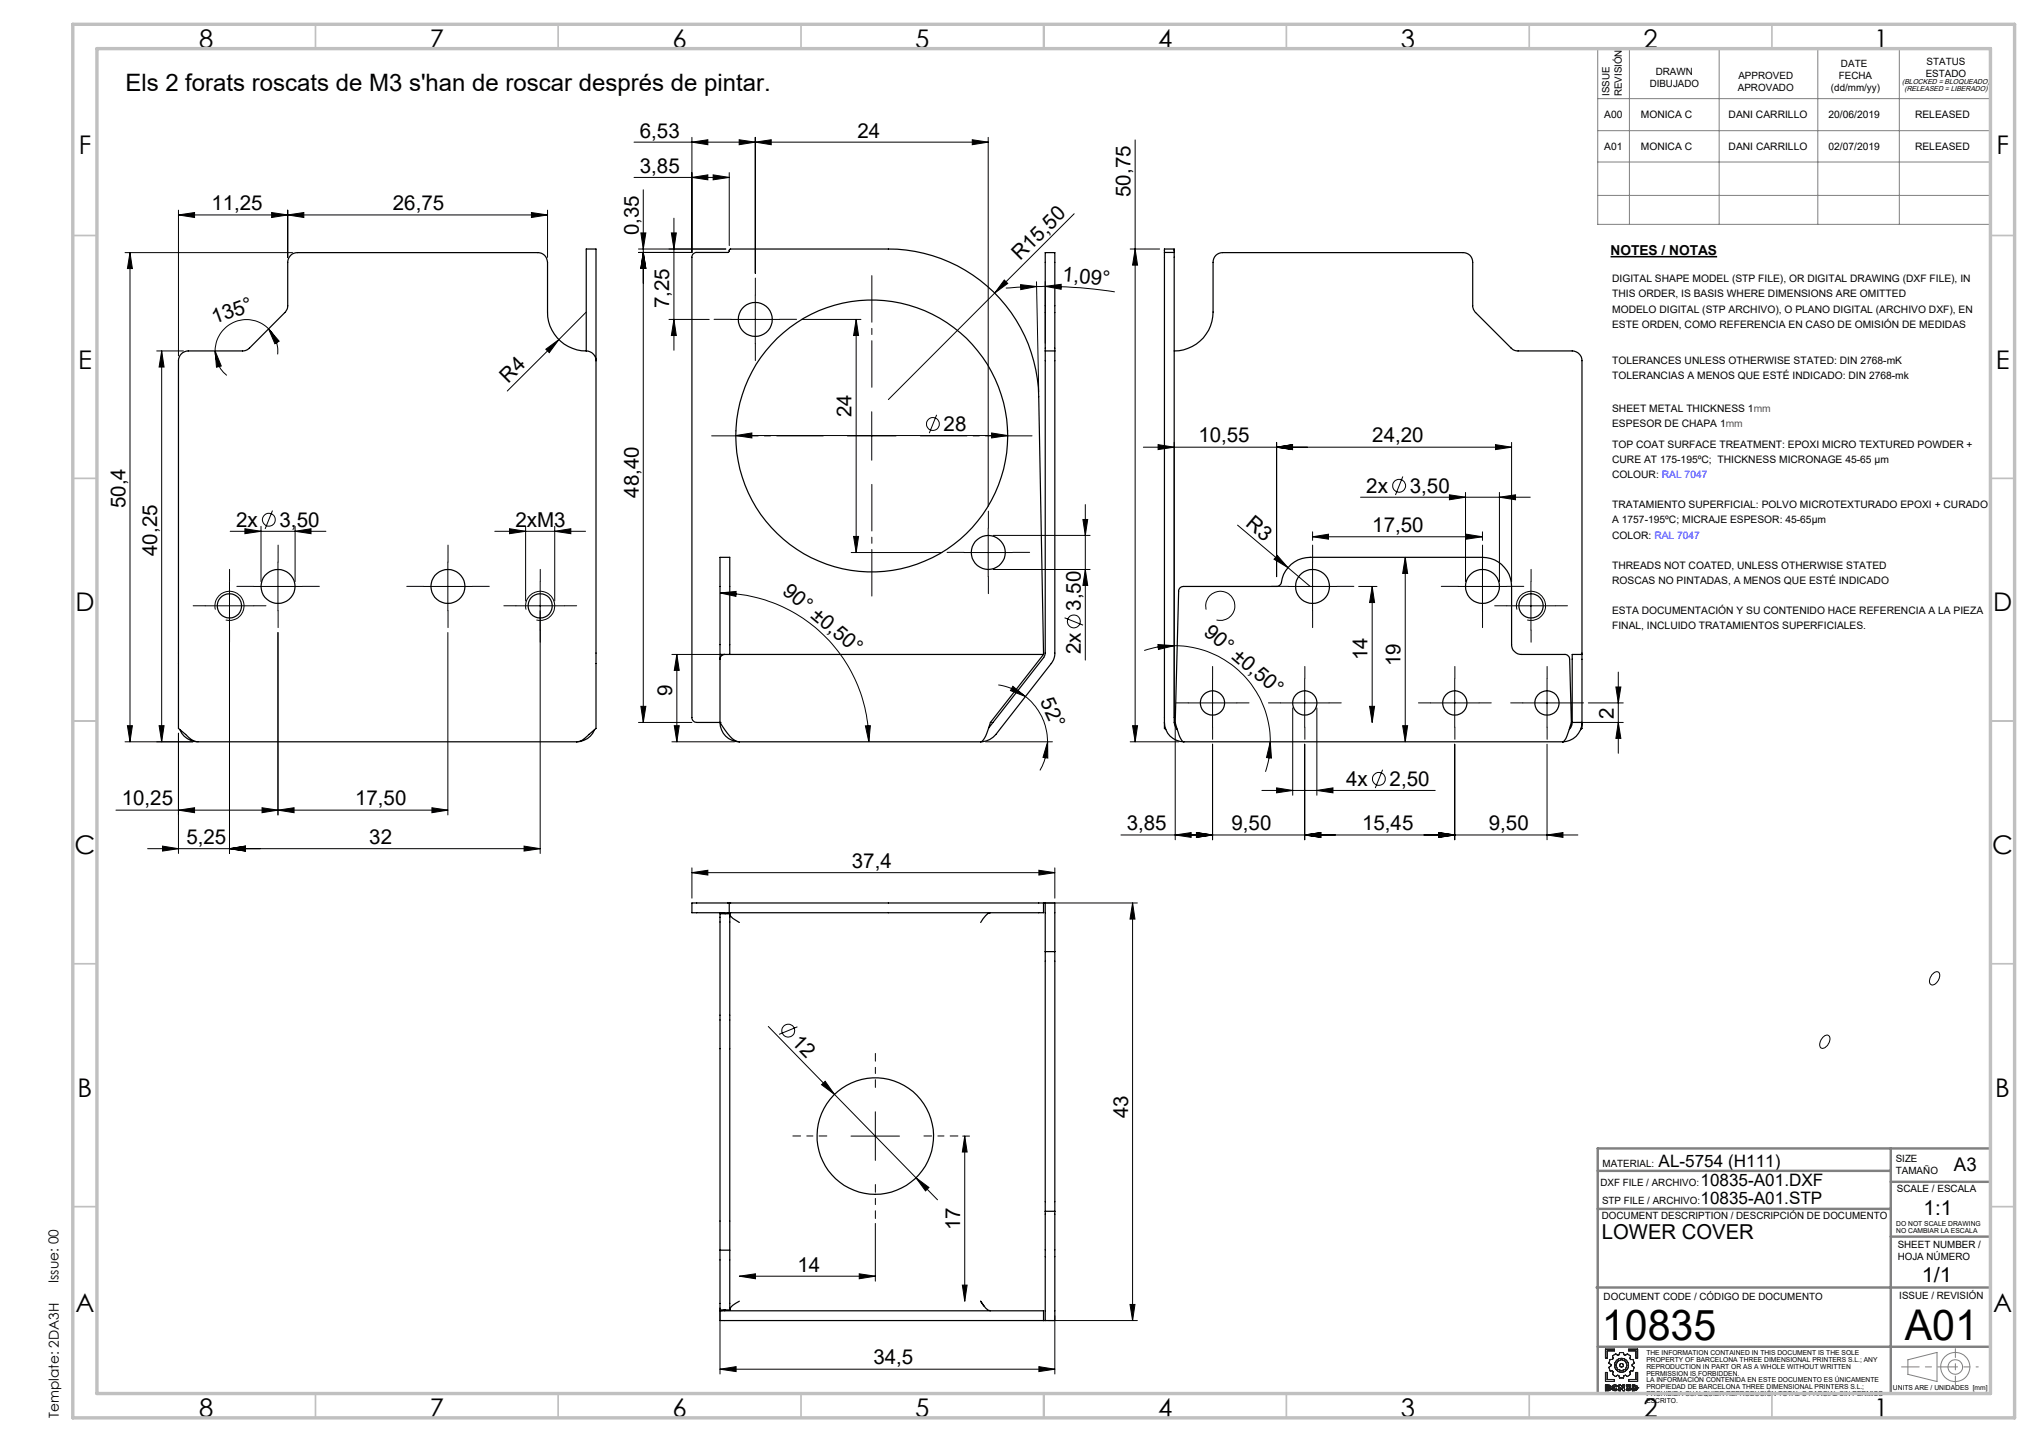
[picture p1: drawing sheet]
<svg xmlns="http://www.w3.org/2000/svg" width="420mm" height="297mm" viewBox="0 0 420 297" stroke-linecap="round" stroke-linejoin="round" font-family="sans-serif">
<path d="M331.8 52.9h21.9" fill="none" stroke="#000" stroke-width=".32"/>
<g fill="none" stroke="#000" stroke-width=".21">
<path d="M130.6 36.5h19.6M130.6 29.3h73M132.5 39.1v109.7M142.5 36.5l3.3-.5v1zM142.5 29.3l3.3-.5v1zM142.5 28.3v23.7h-11M146.9 36l3.3 .5-3.3 .5zM150.2 35.6v15M152.3 28.8l3.3 .5-3.3 .5zM155.6 29.3l3.3-.5v1zM155.6 28.3v28M200.3 28.8l3.3 .5-3.3 .5z"/>
<path d="M203.6 28.3v76M233.8 28.8v124M25.8 52h34.5M26.8 52v100.8M26.8 52l.5 3.3h-1.1zM36.8 44.3l3.3-.5v1zM36.8 43.3v30M36.8 44.3h76M56 43.8l3.3 .5-3.3 .5zM59.3 44.3l3.3-.5v1zM59.3 43.3v9.7M109.5 43.8l3.3 .5-3.3 .5z"/>
<path d="M112.8 43.3v9.7M132 48h1l-.5 3.3zM132.5 52l.5 3.3h-1zM138.3 48h1l-.5 3.3zM138.8 44.9v27.2M149.5 51.3h-18M206.9 57.7l.7 .7-2.7 2zM210.2 58.6l3.3 .4-3.2 .7zM213.5 58l.5 22.7M213.5 59l-6.3 .3M215.3 59l3.3-.4v1zM215.3 59h-1.8"/>
<path d="M215.3 59a91 91 0 0 1 14.3 1.1M215.3 58v12.7M221.3 44l-38.3 38.3M232.8 51.3h6.1M233.8 51.3l.5 3.3h-1zM32.3 72.3h5.5M33.3 72.3v80.5M33.3 72.3l.5 3.3h-1zM44.3 72.3l1.3 3.1-1 .2zM44.3 72.3a6.6 6.6 0 0 0 2.4 5M55.3 67.7l2.2 2.6-.9 .5zM55.3 67.7a6.4 6.4 0 0 0-7-1.4 6.4 6.4 0 0 0-4 6"/>
<path d="M55.3 67.7a6.2 6.2 0 0 1 1.9 5.3M112.4 71.9l2.7-1.9-2 2.6zM115.1 70l-10.6 10.5M120.8 64.3l-5.7 5.7M137.8 65.8h8.3M138.8 65.8l.5 3.3h-1zM150.6 65.8h10M155.6 60.8v10M165.1 65.8h12.2M176.4 65.8v48M176.4 65.8l.4 3.3h-1zM151.6 89.7l3.3-.5v1z"/>
<path d="M151.6 88.7v.1M151.6 89.7h56M174.6 89.8h10M179.6 84.8v10M192.9 85.4l-1.5 3.8M204.3 89.2l3.3 .5-3.3 .5zM207.6 88.7v.1M235.5 92.1h75.9M238.5 91.6l3.4 .5-3.4 .5zM241.9 91.1v56.7M263 92.1l3.2-.5v1zM263 91.1v27.7"/>
<path d="M289 98.1l-1.6 3.8M308 91.6l3.4 .5-3.4 .5zM311.4 91.1v28.7M47.3 119.8v56M47.4 109.4h19.7M50.4 108.9l3.4 .5-3.4 .5zM53.8 108.4v11.4M56.1 105.2l-1.5 3.7M57.3 115.8v10M60.8 109.4l3.3-.5v1zM60.8 108.4v11.4M92.3 115.8v10"/>
<path d="M101.9 109.4h18.7M105 108.9l3.3 .5-3.3 .5zM108.3 108.4v15.4M111.3 119.8v56M114.3 109.4l3.3-.5v1zM114.3 108.4v15.4M175.3 113.8h18.8M175.8 110.5h1l-.4 3.3zM198.6 113.8h10M203.6 108.8v10M204.6 110.3h19.9M204.6 117.3h19.9"/>
<path d="M223.1 107h.9l-.4 3.3zM223.6 117.3l.4 3.3h-.9zM223.6 103.9v32.1M254.9 108.2l10.4 8.7M263.1 114.4l2.2 2.5-2.9-1.7zM265.3 116.9l4.6 3.9M270.4 110.6l3.2-.6v1.1zM270.4 109.5v1.8M270.4 110.6h35M270.4 115.8v10M280.2 102.4h35M289.5 114.8l.4 3.3h-1z"/>
<path d="M289.5 114.8v38M298.6 101.9l3.3 .5-3.3 .5zM301.9 101.4v18.4M302 110l3.4 .6-3.4 .5zM305.4 109.5v1.8M305.4 115.8v10M308.9 102.4l3.3-.5v1zM308.9 101.4v18.4M315.3 119.8v10M42.3 124.8h10M44.4 125.6a3 3 0 0 1 2.7-3.8 3 3 0 0 1 3.2 3.3 3 3 0 0 1-3.8 2.6M52.3 120.8h10"/>
<path d="M57.3 130.3v37.5M87.3 120.8h10M92.3 130.3v37.5M106.3 124.8h10M108.4 125.6a3 3 0 0 1 2.6-3.8 3 3 0 0 1 3.3 3.3 3 3 0 0 1-3.8 2.6M138.4 134.8h9.9M139.4 134.8l.5 3.3h-1zM139.4 134.8v18M148.3 122.1l3.3-.3v1zM148.3 122.1a30.7 30.7 0 0 1 30.7 30.7M219.3 127.2l3.8 1.6M238.5 132.7l3.4 .3-3.3 .8z"/>
<path d="M241.9 133a19.8 19.8 0 0 1 19.8 19.8M241.9 133a18.3 18.3 0 0 0-6.2 1M248.5 125.6a3 3 0 0 1 2.6-3.8 3 3 0 0 1 3.3 3.3 3 3 0 0 1-3.8 2.6M249.8 139.8v10M265.4 120.8h9.9M268.7 139.8v10M279.9 120.8h3.7M282.6 120.8v28M282.6 120.8l.5 3.3h-1zM299.6 139.8v10M300.4 120.8h10M310.4 124.8h10"/>
<path d="M312.5 125.6a3 3 0 0 1 2.6-3.8 3 3 0 0 1 3.3 3.3 3 3 0 0 1-3.8 2.6M318.7 139.8v10M333.3 138.4v16.7M25.8 152.8h14M26.2 149.5h1.1l-.5 3.3zM32.8 149.5h1l-.5 3.3zM36.8 151v24.8M131.5 148.8h11M132 145.5h1l-.5 3.3zM138.4 152.8h12.9M138.9 149.5h1l-.5 3.3zM178.3 149.5h1l-.3 3.3z"/>
<path d="M203 152.8h13.8M205.6 141.1a11.3 11.3 0 0 1 5.6 2.4M208.6 141.4l2.6 2.1-3.1-1.3zM211.2 143.5a11.8 11.8 0 0 1 4.6 9.3M215.8 152.8v3.3l-1-.1zM215.8 152.8a12.4 12.4 0 0 1-1.6 5.9M232.8 152.8h10.1M233.3 149.5h1l-.5 3.3zM242.1 149.8v23.2M244.8 144.8h10M249.8 153.3v19.7M261.7 152.8l.2 3.3-1-.1z"/>
<path d="M261.7 152.8a18.3 18.3 0 0 1-1 6.2M263.8 144.8h10M266.3 145.8v18M268.7 153.3v19.7M271.3 145.8v18M282.1 145.5h1l-.5 3.3zM284.8 158.5l-1.5 3.8M288.9 149.5h1l-.4 3.3zM294.7 144.8h10M299.6 153.3v19.7M313.7 144.8h10M318.7 153.3v19.7"/>
<path d="M324.7 148.8h9.7M327.2 144.8h7.2M332.8 141.5h1.1l-.6 3.3zM333.3 148.8l.6 3.3h-1.1zM23.9 166.9h68.4M30.4 174.8h80.9M33.5 174.3l3.3 .5-3.3 .5zM36.8 166.9l3.3-.5v1zM47.3 174.8l3.3-.5v1zM54 166.4l3.3 .5-3.3 .5zM57.3 166.9l3.3-.5v1zM89 166.4l3.3 .5-3.3 .5z"/>
<path d="M107.9 174.3l3.4 .5-3.4 .5zM142.5 179.7l3.3-.5v1zM142.5 178.7v6.3M142.5 179.7h74.8M214 179.2l3.3 .5-3.3 .5zM217.3 178.7v6.3M230.9 172h94.1M242.1 172l3.3-.5v1zM246.5 171.5l3.3 .5-3.3 .5zM259.9 162.8h35.7M263 162.3l3.3 .5-3.3 .5zM268.7 172l3.4-.5v1z"/>
<path d="M271.3 162.8l3.3-.5v1zM296.4 171.5l3.2 .5-3.2 .5zM318.7 172l3.2-.5v1zM214.9 186h19.4M233.3 186l.5 3.3h-1zM233.3 186v86M158.3 211.4l13.6 14M164.3 211.5l-3.8 1.5M375.6 213.6a.78 .78 0 0 1 1.1-.3 .78 .78 0 0 1 .2 1.1 1.57 1.57 0 0 1-1.8 1.4 1.76 1.76 0 0 1 .5-2.2zM398.1 200.6l.1-.1a.76 .76 0 0 1 1.1-.3 .76 .76 0 0 1 .2 1.1 1.65 1.65 0 0 1-1.7 1.5 1.46 1.46 0 0 1 .2-2.1zM169.2 223.4l.8-.7 1.9 2.7zM171.9 225.4l21.2 21.7"/>
<path d="M175.3 234h10M180.3 229v10M198.3 234h1.4M198.7 234l.5 3.3h-1zM198.7 234v34M180.3 252v11.9M188.7 242.6l2.6 2-.7 .7zM148.3 269.4v13.6M152.3 262.9l3.3-.5v1zM152.3 262.9h28M177 262.4l3.3 .5-3.3 .5zM198.2 264.7h1l-.5 3.3z"/>
<path d="M216 272h18.3M217.3 271v12M232.8 268.7h1l-.5 3.3zM148.3 282l3.3-.5v1zM148.3 282h69M214 281.5l3.3 .5-3.3 .5z"/>
<circle cx="192.2" cy="87.3" r="1.33"/>
<circle cx="55.4" cy="107" r="1.32"/>
<circle cx="288.2" cy="100.1" r="1.33"/>
<circle cx="221.2" cy="128" r="1.33"/>
<circle cx="284" cy="160.4" r="1.33"/>
<circle cx="162.4" cy="212.3" r="1.33"/>
</g>
<g fill="none" stroke="#191924" stroke-width=".21">
<path d="M330.7 277.9h1.8v.3h-1.5v1.5h-.3zM332.1 279.3l.7-.5 .4 .3 .3-.1 .1-.4h.8l.1 .4 .3 .1 .4-.3 .7 .5-.2 .5 .2 .2h.5l.2 .8-.4 .3v.2l.4 .3-.2 .8h-.5l-.2 .2 .1 .5-.6 .4-.4-.3-.3 .1-.1 .5h-.8l-.2-.5-.2-.1-.4 .3-.7-.4 .2-.5-.2-.2h-.5l-.2-.8 .4-.3v-.2l-.4-.3 .2-.8h.5l.2-.2zM335.5 277.9h1.8v1.8h-.3v-1.5h-1.5zM330.7 282.7h.3v1.4h1.5v.4h-1.8zM331 285.5l.4 .1-.4 .1zM331 286l.4 .1-.4 .1zM331.3 285.3l.4 .2M331.3 285.3h.2l.2 .2M331.3 285.3h-.6v1.2l.9-.1 .2-.3M331.4 285.6h.1M331.4 286.1h.1M331.7 285.5l-.2 .3 .3 .3"/>
<path d="M331.7 285.5h.1M331.8 286.1h.1M332 285.9l.2 .3 .4 .3 .6-.3M332 285.9l.3 .5a.69 .69 0 0 0 .9-.2M332 285.9h.1M332.4 285.9l.1 .2 .4-.1M332.4 285.9h.1M332.9 285.7l-.2-.2-.3 .1v.3M332.9 285.7l-.4-.1-.1 .3M332.9 286l.3 .2M333.2 285.5l-.5-.3-.5 .2-.2 .5M333.2 285.5a.67 .67 0 0 0-1.1 0l-.1 .4"/>
<path d="M333.2 285.5l-.3 .2M333.5 285.3h.3l.5 .6v-.6h.3v1.2h-.3l-.5-.7v.7h-.3zM335.1 286l.3 .2 .2-.1-.2 .1zM335.1 286l-.2 .2M335.5 284.1h1.5v-1.4h.3v1.8h-1.8zM335.6 286.1l-.4-.2v-.2l.3-.2h-.5v-.2h.8v.2l-.2 .2 .3 .4M335.6 286.1h.1M335.9 286.1l-.2 .3-.3 .1-.5-.3M335.9 286.1l-.2 .3-.4 .1-.4-.3M335.9 286.1h.1M336.2 285.3l1 .2 .2 .4-.3 .4-.9 .2zM336.6 285.5l.3 .1v.5h-.3z"/>
<path d="M337 285.9h.1M337.4 285.9h.1"/>
<circle cx="334" cy="281.2" r="1.14"/>
<circle cx="334" cy="281.2" r=".39"/>
<circle cx="334" cy="281.2" r="1.45"/>
</g>
<g fill="none" stroke="#808080" stroke-width=".21">
<path d="M329.1 10h80.9v36.2h-80.9zM335.6 10v36.2M354.1 10v36.2M374.4 10v36.2M391.2 10v36.2M329.1 20.3h80.9M329.1 26.9h80.9M329.1 33.4h80.9M329.1 40.2h80.9M393 280.1l6-1.6v6l-6-1.4z"/>
<circle cx="402.7" cy="281.6" r="3"/>
<circle cx="402.8" cy="281.5" r="1.49"/>
</g>
<path d="M179.6 79.8v-23M169.6 89.8h-23M179.6 99.8v23M189.6 89.8h23" fill="none" stroke="#000" stroke-width=".21" stroke-dasharray="15.2 1.3 1.3 1.3" stroke-dashoffset="5.6"/>
<g fill="none" stroke="#000" stroke-width=".21" stroke-dasharray="15.2 1.3 1.3 1.3">
<path d="M150.6 65.8h-3.5M155.6 60.8v-3.5M155.6 70.8v3.5M160.6 65.8h3.5M47.3 119.8v-2.5M57.3 115.8v-3.5M92.3 115.8v-3.5M111.3 119.8v-2.5M198.6 113.8h-3.5M203.6 108.8v-3.5M203.6 118.8v3.5M208.6 113.8h3.5"/>
<path d="M270.4 115.8v-3.5M305.4 115.8v-3.5M315.4 119.8v-2.5M42.3 124.8h-2.5M47.3 129.8v2.5M52.3 124.8h2.5M52.3 120.8h-3.5M57.3 125.8v3.5M62.3 120.8h3.5M87.3 120.8h-3.5M92.3 125.8v3.5M97.3 120.8h3.5"/>
<path d="M106.3 124.8h-2.5M111.3 129.8v2.5M116.3 124.8h2.5M249.8 139.8v-2.5M265.4 120.8h-3.5M268.8 139.8v-2.5M270.4 125.8v3.5M275.4 120.8h3.5M299.7 139.8v-2.5M300.4 120.8h-3.5M305.4 125.8v3.5M310.4 124.8h-2.5"/>
<path d="M310.4 120.8h3.5M315.4 129.8v2.5M318.7 139.8v-2.5M320.4 124.8h2.5M244.8 144.8h-2.5M249.8 149.8v2.5M254.8 144.8h2.5M263.8 144.8h-2.5M268.8 149.8v2.5M273.8 144.8h2.5M294.7 144.8h-2.5M299.7 149.8v2.5"/>
<path d="M304.7 144.8h2.5M313.7 144.8h-2.5M318.7 149.8v2.5M323.7 144.8h2.5"/>
</g>
<path d="M170.3 234h-7M180.3 224v-7M190.3 234h7M180.3 244v7" fill="none" stroke="#000" stroke-width=".21" stroke-dasharray="15.2 1.3 1.3 1.3" stroke-dashoffset="13.6"/>
<path d="M391.7 281.5h11.1" fill="none" stroke="#808080" stroke-width=".21" stroke-dasharray="15.2 1.3 1.3 1.3" stroke-dashoffset="11.6"/>
<path d="M402.8 281.5h4.7" fill="none" stroke="#808080" stroke-width=".21" stroke-dasharray="15.2 1.3 1.3 1.3" stroke-dashoffset="14.8"/>
<path d="M402.8 277.8v7.4" fill="none" stroke="#808080" stroke-width=".21" stroke-dasharray="15.2 1.3 1.3 1.3" stroke-dashoffset="13.4"/>
<path d="M329.1 236.5h80.9v50.5h-80.9zM389.5 236.5v50.5M329.1 249h60.4M329.1 241.2h60.4M389.5 243.4h20.5M389.5 254.7h20.5M328.9 265.2h81.1M329.1 277.4h80.9" fill="none" stroke="#808080" stroke-width=".5"/>
<g fill="none" stroke="#c0c0c0" stroke-width=".35">
<path d="M65 5v5M115 5v5M165 5v5M215 5v5M265 5v5M315 5v5M365 5v5M15 48.5h5M410 48.5h5M15 98.5h5M410 98.5h5M15 148.5h5"/>
<path d="M410 148.5h5M15 198.5h5M410 198.5h5M15 248.5h5M410 248.5h5M65 287v5M115 287v5M165 287v5M215 287v5M265 287v5M315 287v5M365 287v5"/>
</g>
<path d="M15 5h400v287h-400zM20 10h390v277h-390z" fill="none" stroke="#c0c0c0" stroke-width=".7"/>
<g fill="#000">
<path d="M112.4 71.9l2.7-1.9-2 2.6zM206.9 57.7l.7 .7-2.7 2zM263.1 114.4l2.2 2.5-2.9-1.7z"/>
<path d="M142.5 36.5l3.3-.5v1zM146.9 36l3.3 .5-3.3 .5zM151.6 89.7l3.3-.5v1zM204.3 89.2l3.3 .5-3.3 .5zM142.5 29.3l3.3-.5v1zM152.3 28.8l3.3 .5-3.3 .5zM155.6 29.3l3.3-.5v1zM200.3 28.8l3.3 .5-3.3 .5zM298.6 101.9l3.3 .5-3.3 .5zM308.9 102.4l3.3-.5v1zM270.4 110.6l3.2-.6v1.1zM302 110l3.4 .6-3.4 .5zM263 162.3l3.3 .5-3.3 .5zM271.3 162.8l3.3-.5v1zM246.5 171.5l3.3 .5-3.3 .5zM268.7 172l3.4-.5v1zM296.4 171.5l3.2 .5-3.2 .5zM318.7 172l3.2-.5v1zM242.1 172l3.3-.5v1zM246.5 171.5l3.3 .5-3.3 .5zM268.7 172l3.4-.5v1zM296.4 171.5l3.2 .5-3.2 .5zM238.5 91.6l3.4 .5-3.4 .5zM263 92.1l3.2-.5v1zM263 92.1l3.2-.5v1zM308 91.6l3.4 .5-3.4 .5zM36.8 44.3l3.3-.5v1zM56 43.8l3.3 .5-3.3 .5zM59.3 44.3l3.3-.5v1zM109.5 43.8l3.3 .5-3.3 .5zM50.4 108.9l3.4 .5-3.4 .5zM60.8 109.4l3.3-.5v1zM47.3 174.8l3.3-.5v1zM107.9 174.3l3.4 .5-3.4 .5zM57.3 166.9l3.3-.5v1zM89 166.4l3.3 .5-3.3 .5zM105 108.9l3.3 .5-3.3 .5zM114.3 109.4l3.3-.5v1zM33.5 174.3l3.3 .5-3.3 .5zM47.3 174.8l3.3-.5v1z"/>
<path d="M132 48h1l-.5 3.3zM132.5 52l.5 3.3h-1zM132.5 52l.5 3.3h-1zM132 145.5h1l-.5 3.3zM282.6 120.8l.5 3.3h-1zM282.1 145.5h1l-.5 3.3z"/>
<path d="M215.3 59l3.3-.4v1zM210.2 58.6l3.3 .4-3.2 .7z"/>
<path d="M55.3 67.7l2.2 2.6-.9 .5zM44.3 72.3l1.3 3.1-1 .2z"/>
<path d="M138.8 65.8l.5 3.3h-1zM138.3 48h1l-.5 3.3z"/>
<path d="M175.8 110.5h1l-.4 3.3zM176.4 65.8l.4 3.3h-1z"/>
<path d="M223.1 107h.9l-.4 3.3zM223.6 117.3l.4 3.3h-.9zM139.4 134.8l.5 3.3h-1zM138.9 149.5h1l-.5 3.3zM233.3 186l.5 3.3h-1zM232.8 268.7h1l-.5 3.3zM198.7 234l.5 3.3h-1zM198.2 264.7h1l-.5 3.3zM233.8 51.3l.5 3.3h-1zM233.3 149.5h1l-.5 3.3zM289.5 114.8l.4 3.3h-1zM288.9 149.5h1l-.4 3.3zM33.3 72.3l.5 3.3h-1zM32.8 149.5h1l-.5 3.3z"/>
<path d="M26.2 149.5h1.1l-.5 3.3zM26.8 52l.5 3.3h-1.1z"/>
<path d="M178.3 149.5h1l-.3 3.3zM148.3 122.1l3.3-.3v1z"/>
<path d="M215.8 152.8v3.3l-1-.1zM208.6 141.4l2.6 2.1-3.1-1.3z"/>
<path d="M261.7 152.8l.2 3.3-1-.1zM238.5 132.7l3.4 .3-3.3 .8z"/>
<path d="M333.3 148.8l.6 3.3h-1.1zM332.8 141.5h1.1l-.6 3.3z"/>
<path d="M142.5 179.7l3.3-.5v1zM214 179.2l3.3 .5-3.3 .5z"/>
<path d="M188.7 242.6l1.9 2.7 .7-.7zM169.2 223.4l2.7 2-1.9-2.7z"/>
<path d="M177 262.4l3.3 .5-3.3 .5zM152.3 262.9l3.3-.5v1zM54 166.4l3.3 .5-3.3 .5zM36.8 166.9l3.3-.5v1z"/>
<path d="M148.3 282l3.3-.5v1zM214 281.5l3.3 .5-3.3 .5z"/>
</g>
<g fill="none" stroke="#000" stroke-width=".25">
<path d="M239.9 52v96.8M239.9 52v-.7h2v.7M239.9 52h2M241.9 52v96.8a1.92 1.92 0 0 0 .6 1.4M120.8 72.3a8 8 0 0 1-8-8v-10.3a1.99 1.99 0 0 0-2-2h-49.5a1.99 1.99 0 0 0-2 2v9a1.92 1.92 0 0 1-.6 1.4l-7.3 7.3-.9 .5-11.7 .1a2.05 2.05 0 0 0-2 2v75.7l1.4 1.3a3.8 3.8 0 0 0 2.6 1.5h78M120.8 72.3a2.05 2.05 0 0 1 2 2M120.8 72.3v-21h2v23M122.8 74.3v75.7l-1.7 1.5a3.3 3.3 0 0 1-2.3 1.3M215.3 72.3v62.5l-.3 .6-11.3 14.5M215.3 72.3v-20.3h2v20.3M215.3 72.3h2M217.3 72.3v62.2a3.3 3.3 0 0 1-.8 2.2l-10.4 13.3a4.7 4.7 0 0 1-4.1 2.8"/>
<path d="M241.9 72.3a8 8 0 0 0 8-8v-10.3a1.93 1.93 0 0 1 1.9-2h49.5a1.93 1.93 0 0 1 2.1 2v9a1.92 1.92 0 0 0 .6 1.4l7.3 7.3a1.91 1.91 0 0 0 1.4 .6h11.1a2.05 2.05 0 0 1 2.1 2v60.5M148.3 134.8v.9M148.3 134.8v-20h2v20M148.3 134.8h66.6l-10.9 14M149.3 134.8a.96 .96 0 0 0-1 1v13M214.9 134.8l-.9-53.1a31 31 0 0 0-31-30.4h-32.5l-.2 .1-.1 .3-.2 .3h-6.5a.96 .96 0 0 0-1 1v94.8a1.02 1.02 0 0 0 1 1h4.8M325.9 134.8v15.2l-.3 .3M325.9 134.8h-2.1v14M37 150.2a3.9 3.9 0 0 0 3.5 2.5M122.5 150.2a3.9 3.9 0 0 1-3.7 2.6M148.3 148.8l1 1.6a4.3 4.3 0 0 0 3 2.4M148.3 148.8a4 4 0 0 0 4 4"/>
<path d="M148.3 148.8h.1M152.3 152.8h49.7M204 148.8l-1 2.8a1.82 1.82 0 0 1-1 1.2M204 148.8h.1M239.9 148.8a4 4 0 0 0 4 4M239.9 148.8v1.2l.2 .2M243.9 152.8a2.62 2.62 0 0 1-1.2-2l-.6-2 .7-27a.96 .96 0 0 1 1-1h19.2a1.05 1.05 0 0 0 .9-.9 6 6 0 0 1 6-5.1h35.5a6 6 0 0 1 6 6v12a2.05 2.05 0 0 0 2 2h8.9a1.03 1.03 0 0 1 1 .9l.4 13.1-.9 2.8a1.75 1.75 0 0 1-.9 1.2M243.9 152.8h78M322.1 152.7l-.2 .1M323.8 148.8h2.1a4 4 0 0 1-4 4M323.8 148.8v.5l-.5 .9M148.3 188l1.1 .2"/>
<path d="M150.2 186h65.1M150.2 186h-7.7v2h7.7M150.2 186v2M150.3 188.2h-2v69.3M150.3 188.2v69.3M150.3 188.2a1.77 1.77 0 0 0 1.3 1.4l.7 .4M204 188a3.7 3.7 0 0 0-2 2M214.9 186v2h-64.7M215.3 196v53.5M215.3 186h2v10M215.3 186v10M215.3 196h2"/>
<path d="M217.3 196v53.5M148.3 257.5v12.3h2M148.3 257.5h2M150.3 257.5v12.3M215.3 249.5v22.5M215.3 249.5h2M217.3 249.5v22.5h-2M148.3 270v2h67M148.3 270h66.6v2M149.4 269.8l-1.1 .2M152.3 268a3 3 0 0 0-2 1.8M202.7 269l-.7-1a3.4 3.4 0 0 0 2 2"/>
<circle cx="155.6" cy="65.8" r="3.5"/>
<circle cx="179.6" cy="89.8" r="28"/>
<circle cx="203.6" cy="113.8" r="3.5"/>
<circle cx="47.3" cy="124.8" r="2.5"/>
<circle cx="57.3" cy="120.8" r="3.5"/>
<circle cx="92.3" cy="120.8" r="3.5"/>
<circle cx="111.3" cy="124.8" r="2.49"/>
<circle cx="270.4" cy="120.8" r="3.5"/>
<circle cx="305.4" cy="120.8" r="3.5"/>
<circle cx="315.4" cy="124.8" r="2.5"/>
<circle cx="249.7" cy="144.8" r="2.51"/>
<circle cx="268.8" cy="144.8" r="2.51"/>
<circle cx="299.7" cy="144.8" r="2.51"/>
<circle cx="318.6" cy="144.8" r="2.51"/>
<circle cx="180.3" cy="234" r="12"/>
</g>
<g font-size="8.7">
<text x="330" y="275.9">10835</text>
<text x="392.3" y="275.9">A01</text>
</g>
<g font-size="5.3">
<text x="41" y="9.9">8</text>
<text x="88.5" y="9.9">7</text>
<text x="138.5" y="9.9">6</text>
<text x="188.5" y="9.9">5</text>
<text x="238.5" y="9.9">4</text>
<text x="288.5" y="9.9">3</text>
<text x="338.5" y="9.9">2</text>
<text x="386" y="9.9">1</text>
<text x="16.2" y="31.7">F</text>
<text x="411.2" y="31.7">F</text>
<text x="16.1" y="75.9">E</text>
<text x="411.1" y="75.9">E</text>
<text x="15.5" y="125.9">D</text>
<text x="410.5" y="125.9">D</text>
<text x="15.4" y="175.9">C</text>
<text x="410.4" y="175.9">C</text>
<text x="16" y="225.9">B</text>
<text x="411" y="225.9">B</text>
<text x="15.5" y="270.2">A</text>
<text x="410.5" y="270.2">A</text>
<text x="41" y="291.9">8</text>
<text x="88.5" y="291.9">7</text>
<text x="138.5" y="291.9">6</text>
<text x="188.5" y="291.9">5</text>
<text x="238.5" y="291.9">4</text>
<text x="288.5" y="291.9">3</text>
<text x="338.5" y="291.9">2</text>
<text x="386" y="291.9">1</text>
</g>
<text font-size="4.9" x="25.8" y="18.7">Els 2 forats roscats de M3 s'han de roscar després de pintar.</text>
<g font-size="4.2">
<text x="131.8" y="28.3">6,53</text>
<text x="176.6" y="28.3">24</text>
<text x="131.8" y="35.6">3,85</text>
<text x="232.9" y="40.6" transform="rotate(-90 232.9 40.6)">50,75</text>
<text x="43.5" y="43.3">11,25</text>
<text x="80.9" y="43.3">26,75</text>
<text x="131.6" y="48.5" transform="rotate(-90 131.6 48.5)">0,35</text>
<text x="210.1" y="53.8" transform="rotate(-45 210.1 53.8)">R15,50</text>
<text x="218.7" y="58" transform="rotate(5 218.7 58)">1,09°</text>
<text x="137.9" y="63.5" transform="rotate(-90 137.9 63.5)">7,25</text>
<text x="44.2" y="66.8" transform="rotate(-20 44.2 66.8)">135°</text>
<text x="104.7" y="79" transform="rotate(-45 104.7 79)">R4</text>
<text x="175.4" y="86" transform="rotate(-90 175.4 86)">24</text>
<text x="194.4" y="88.7">28</text>
<text x="246.8" y="91.1">10,55</text>
<text x="282.7" y="91.1">24,20</text>
<text x="281.4" y="101.4">2x</text>
<text x="290.4" y="101.4">3,50</text>
<text x="25.8" y="104.6" transform="rotate(-90 25.8 104.6)">50,4</text>
<text x="131.6" y="102.5" transform="rotate(-90 131.6 102.5)">48,40</text>
<text x="48.6" y="108.4">2x</text>
<text x="57.6" y="108.4">3,50</text>
<text x="106.2" y="108.4">2xM3</text>
<text x="256.4" y="108.2" transform="rotate(40 256.4 108.2)">R3</text>
<text x="282.7" y="109.6">17,50</text>
<text x="32.4" y="114.5" transform="rotate(-90 32.4 114.5)">40,25</text>
<text x="161" y="122.2" transform="rotate(40 161 122.2)">90° ±0,50°</text>
<text x="222.6" y="125.8" transform="rotate(-90 222.6 125.8)">3,50</text>
<text x="247.8" y="130.5" transform="rotate(40 247.8 130.5)">90° ±0,50°</text>
<text x="222.6" y="134.7" transform="rotate(-90 222.6 134.7)">2x</text>
<text x="281.7" y="136" transform="rotate(-90 281.7 136)">14</text>
<text x="288.5" y="137.2" transform="rotate(-90 288.5 137.2)">19</text>
<text x="138.5" y="143.4" transform="rotate(-90 138.5 143.4)">9</text>
<text x="214.2" y="144.5" transform="rotate(65 214.2 144.5)">52°</text>
<text x="332.4" y="148.1" transform="rotate(-90 332.4 148.1)">2</text>
<text x="277.3" y="161.8">4x</text>
<text x="286.2" y="161.8">2,50</text>
<text x="25.1" y="165.9">10,25</text>
<text x="73.1" y="165.9">17,50</text>
<text x="38.4" y="173.8">5,25</text>
<text x="76.1" y="173.8">32</text>
<text x="232.1" y="171">3,85</text>
<text x="253.7" y="171">9,50</text>
<text x="280.6" y="171">15,45</text>
<text x="306.7" y="171">9,50</text>
<text x="175.5" y="178.8">37,4</text>
<text x="162.9" y="214.8" transform="rotate(46 162.9 214.8)">12</text>
<text x="232.4" y="230.3" transform="rotate(-90 232.4 230.3)">43</text>
<text x="396.2" y="250.3">1:1</text>
<text x="197.8" y="253.4" transform="rotate(-90 197.8 253.4)">17</text>
<text x="330" y="255.2">LOWER COVER</text>
<text x="164.3" y="261.9">14</text>
<text x="395.8" y="264">1/1</text>
<text x="179.9" y="281">34,5</text>
</g>
<text font-size="3.9" x="402.5" y="241.1">A3</text>
<g font-size="3.5">
<text x="341.7" y="240.4">AL-5754 (H111)</text>
<text x="350.3" y="244.3">10835-A01.DXF</text>
<text x="350.3" y="247.9">10835-A01.STP</text>
</g>
<g font-size="2.8">
<text x="331.8" y="52.6">NOTES / NOTAS</text>
<text x="12.1" y="264.2" transform="rotate(-90 12.1 264.2)">Issue: 00</text>
<text x="12.2" y="292" transform="rotate(-90 12.2 292)">Template: 2DA3H</text>
</g>
<g font-size="2.1">
<text x="339.8" y="17.9">DIBUJADO</text>
<text x="341.1" y="15.4">DRAWN</text>
<text x="358.1" y="16.3">APPROVED</text>
<text x="378.8" y="16.3">FECHA</text>
<text x="379.2" y="13.8">DATE</text>
<text x="396.7" y="15.8">ESTADO</text>
<text x="396.8" y="13.3">STATUS</text>
<text x="331.5" y="19.8" transform="rotate(-90 331.5 19.8)">ISSUE</text>
<text x="334" y="19.8" transform="rotate(-90 334 19.8)">REVISIÓN</text>
<text x="357.9" y="18.8">APROVADO</text>
<text x="377.1" y="18.8">(dd/mm/yy)</text>
<text x="330.5" y="24.3">A00</text>
<text x="338" y="24.3">MONICA C</text>
<text x="356.1" y="24.3">DANI CARRILLO</text>
<text x="376.6" y="24.3">20/06/2019</text>
<text x="394.5" y="24.3">RELEASED</text>
<text x="330.5" y="31">A01</text>
<text x="338" y="31">MONICA C</text>
<text x="356.1" y="31">DANI CARRILLO</text>
<text x="376.6" y="31">02/07/2019</text>
<text x="394.5" y="31">RELEASED</text>
<text x="332.1" y="58.1">DIGITAL SHAPE MODEL (STP FILE), OR DIGITAL DRAWING (DXF FILE), IN</text>
<text x="332.1" y="61.3">THIS ORDER, IS BASIS WHERE DIMENSIONS ARE OMITTED</text>
<text x="332.1" y="64.4">MODELO DIGITAL (STP ARCHIVO), O PLANO DIGITAL (ARCHIVO DXF), EN</text>
<text x="332.1" y="67.5">ESTE ORDEN, COMO REFERENCIA EN CASO DE OMISIÓN DE MEDIDAS</text>
<text x="332.1" y="75">TOLERANCES UNLESS OTHERWISE STATED: DIN 2768-mK</text>
<text x="332.1" y="78.1">TOLERANCIAS A MENOS QUE ESTÉ INDICADO: DIN 2768-mk</text>
<text x="332.1" y="84.8">SHEET METAL THICKNESS 1mm</text>
<text x="332.1" y="87.9">ESPESOR DE CHAPA 1mm</text>
<text x="332.1" y="92.2">TOP COAT SURFACE TREATMENT: EPOXI MICRO TEXTURED POWDER +</text>
<text x="332.1" y="95.3">CURE AT 175-195ºC; THICKNESS MICRONAGE 45-65 µm</text>
<text x="332.1" y="98.5">COLOUR: RAL 7047</text>
<text x="332.1" y="104.7">TRATAMIENTO SUPERFICIAL: POLVO MICROTEXTURADO EPOXI + CURADO</text>
<text x="332.1" y="107.8">A 1757-195ºC; MICRAJE ESPESOR: 45-65µm</text>
<text x="332.1" y="110.9">COLOR: RAL 7047</text>
<text x="332.1" y="117.2">THREADS NOT COATED, UNLESS OTHERWISE STATED</text>
<text x="332.1" y="120.3">ROSCAS NO PINTADAS, A MENOS QUE ESTÉ INDICADO</text>
<text x="332.1" y="126.5">ESTA DOCUMENTACIÓN Y SU CONTENIDO HACE REFERENCIA A LA PIEZA</text>
<text x="332.1" y="129.6">FINAL, INCLUIDO TRATAMIENTOS SUPERFICIALES.</text>
<text x="390.5" y="239.4">SIZE</text>
<text x="329.7" y="244.3">DXF FILE / ARCHIVO:</text>
<text x="330.1" y="240.4">MATERIAL:</text>
<text x="390.5" y="241.9">TAMAÑO</text>
<text x="390.7" y="245.6">SCALE / ESCALA</text>
<text x="330" y="251">DOCUMENT DESCRIPTION / DESCRIPCIÓN DE DOCUMENTO</text>
<text x="330" y="247.9">STP FILE / ARCHIVO:</text>
<text x="390.9" y="257.1">SHEET NUMBER /</text>
<text x="390.9" y="259.6">HOJA NÚMERO</text>
<text x="330.3" y="267.7">DOCUMENT CODE / CÓDIGO DE DOCUMENTO</text>
<text x="391.2" y="267.5">ISSUE / REVISIÓN</text>
</g>
<g font-size="1.5">
<text x="391.8" y="17.4">(BLOCKED = BLOQUEADO)</text>
<text x="392.3" y="18.8">(RELEASED = LIBERADO)</text>
</g>
<g font-size="1.4">
<text x="390.6" y="252.5">DO NOT SCALE DRAWING</text>
<text x="390.6" y="253.9">NO CAMBIAR LA ESCALA</text>
<text x="339.1" y="279.1">THE INFORMATION CONTAINED IN THIS DOCUMENT IS THE SOLE</text>
<text x="339.1" y="280.5">PROPERTY OF BARCELONA THREE DIMENSIONAL PRINTERS S.L.; ANY</text>
<text x="339.1" y="281.9">REPRODUCTION IN PART OR AS A WHOLE WITHOUT WRITTEN</text>
<text x="339.1" y="283.3">PERMISSION IS FORBIDDEN.</text>
<text x="339.1" y="284.7">LA INFORMACIÓN CONTENIDA EN ESTE DOCUMENTO ES ÚNICAMENTE</text>
<text x="339.1" y="286.1">PROPIEDAD DE BARCELONA THREE DIMENSIONAL PRINTERS S.L.;</text>
<text x="339.1" y="287.6">PROHIBIDA CUALQUIER REPRODUCIÓN TOTAL O PARCIAL SIN PERMISO</text>
<text x="389.9" y="286.3">UNITS ARE / UNIDADES [mm]</text>
<text x="339.1" y="289">ESCRITO.</text>
</g>
</svg>
